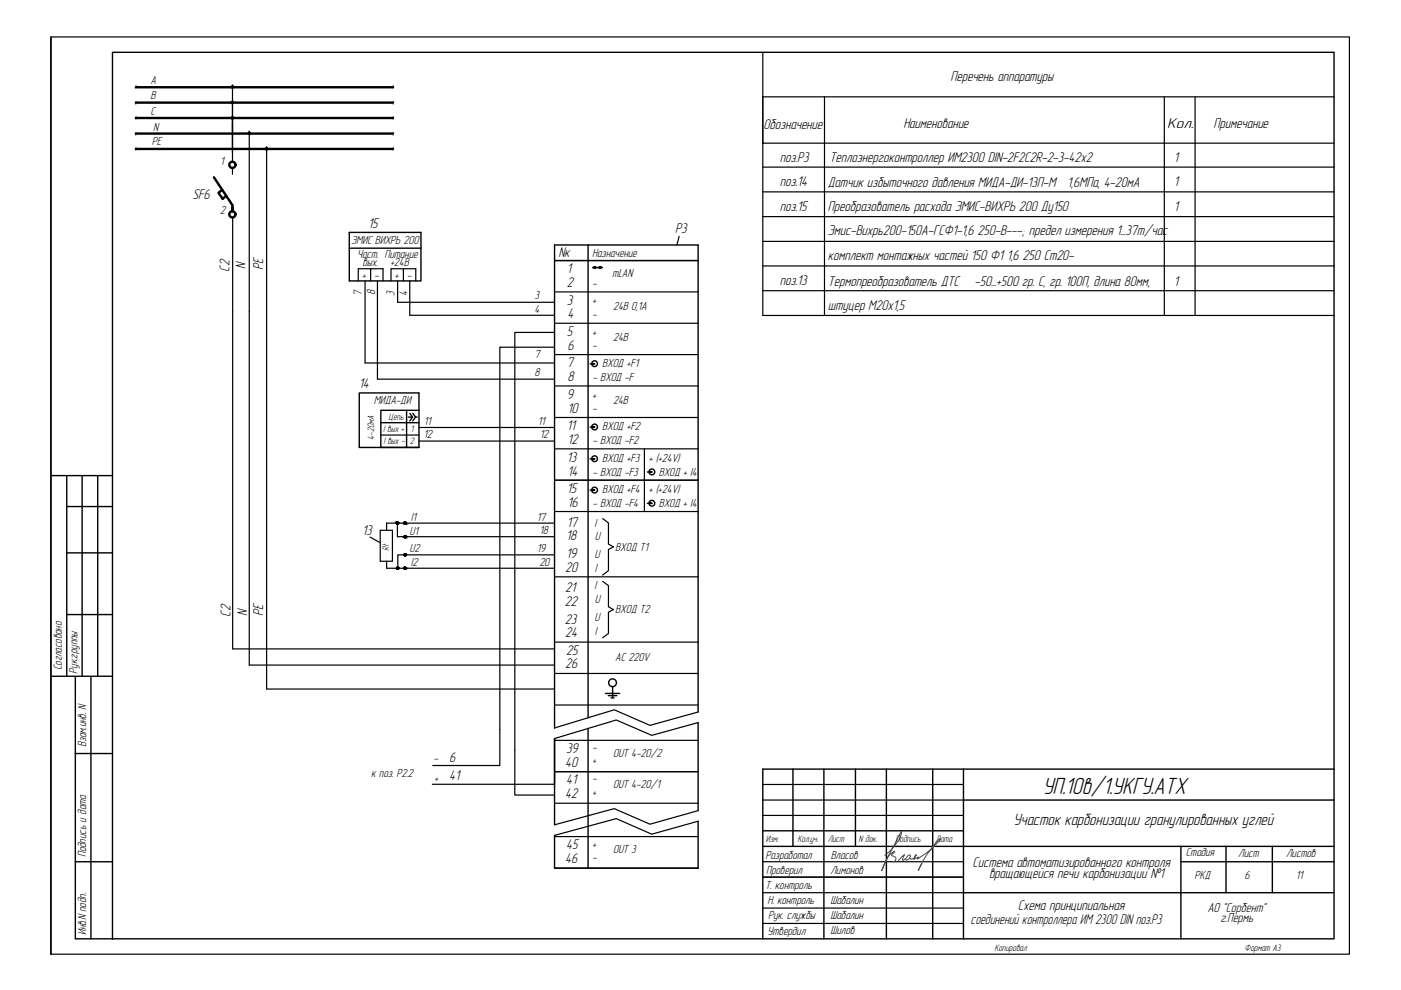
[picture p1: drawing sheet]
<svg xmlns="http://www.w3.org/2000/svg" width="297mm" height="210mm" viewBox="0 0 297 210" stroke-linecap="round" stroke-linejoin="round" font-family="sans-serif">
<!-- layer: 0 -->
<g fill="none" stroke="#000" stroke-width=".25">
<path d="M10.8 7.9v194.4h275.3v-194.5h-275.3v194.5v-194.3M161.7 11.1v19.3M52.8 28.3v112.7h64.8M56.5 31.6v114.5h61.1M161.7 20.5h121.1M161.7 35.4h121.1M174.8 20.5v46.4M246.9 20.5v46.4M253.4 20.5v46.4M282.8 30.4h-121.1v36.5h121.1M49.3 46.1v91.5h68.3M117.6 55.2h30.4"/>
<path d="M144 50.1l-.5 1.8M161.7 51.2h121.1M161.7 56.4h121.1M161.7 45.9h121.1M161.7 40.7h121.1M77.4 77h40.2M84.3 64.1h33.3M86.9 66.8h30.7M117.6 70.5h-8.5v98.1h8.5M117.6 73.6h-11.6v88.7h-14.2M117.6 61.9h30.4M117.6 68.5h30.4"/>
<path d="M117.6 75.2h30.4M161.7 61.6h121.1M80 80.4h37.6M80.7 92.2h8.1M88.8 93.5h28.8M88.8 90.6h28.8M117.6 81.8h30.4M117.6 88.5h30.4M117.6 95.2h30.4M136.6 95.2v13.3M78.5 113.9l2.1 1.2M80.6 112.4h2.6v6.6h-2.6z"/>
<path d="M82 119v1.5h35.6M84.3 110.9v2.9h33.3M117.6 117.6h-33.3v2.9M117.6 101.8h30.4M117.6 108.5h30.4M117.6 110.9h-35.6v1.5M127.8 109.9l1.2 1v4.5l1.1 .6-1.1 .5v4.5l-1.2 .9M117.6 122.3h30.4M117.6 136.1h30.4M127.8 123.3l1.2 .9v4.5l1.1 .5-1.1 .6v4.5l-1.2 .9M117.6 142.8h30.4M117.6 149.5h30.4"/>
<path d="M117.6 157h30.4M148 151l-10.2 2.8-7.6-3.3-12.6 3.8M148 153.2l-9.8 2.7-7.5-3.2-13.1 3.9M91.7 166.3h25.9M117.6 163.6h30.4M117.6 170.3h30.4M117.6 177.4h30.4M148 171.9l-10.2 2.9-7.6-3.3-12.6 3.4M148 174.1l-9.8 2.8-7.5-3.3-13.1 3.5M161.7 166.3h42.6M161.7 172.9h42.6M161.7 169.6h42.6"/>
<path d="M117.6 184.1h30.4M161.7 195.8h42.6M161.7 192.5h42.6M161.7 186h42.6M161.7 189.3h42.6M161.7 182.7h42.6"/>
<circle cx="84.2" cy="110.9" r=".23"/>
<circle cx="85.9" cy="110.9" r=".23"/>
<circle cx="85.9" cy="117.6" r=".23"/>
<circle cx="85.9" cy="113.8" r=".23"/>
<circle cx="84.3" cy="120.5" r=".23"/>
<circle cx="85.9" cy="120.5" r=".23"/>
</g>
<g fill="none" stroke="#000" stroke-width=".3">
<path d="M23.8 11.1h259v188h-259zM117.6 55.2h30.4M124.7 51.9v100.3M125.7 56.7l.5 .2M126.2 56.5l-.5 .2h1.7M127.1 56.5l.6 .2h-1.7M127.7 56.7l-.6 .2M125.1 77.1h1l-.6-.1v.3l.6-.2M125.5 76.9a.61 .61 0 0 1 .9-.3 .61 .61 0 0 1 0 1 .61 .61 0 0 1-.9-.3M76.2 83.3h12.6v11.6h-12.6zM80.7 89.6h8.1M86.2 87v7.9"/>
<path d="M86.6 88.4h.9M86.9 87.6l.6 .8-.6 .8M87.5 87.6l.6 .8-.6 .8M88.1 88.4h.3M88.8 87h-8.1v7.9M125.1 90.6h1l-.6-.1v.2l.6-.1M125.1 97.3h1l-.6-.1v.2l.6-.1M125.5 90.3a.61 .61 0 0 1 .9-.3 .61 .61 0 0 1 0 1 .61 .61 0 0 1-.9-.3M125.5 97.1a.61 .61 0 0 1 .9-.3 .61 .61 0 0 1 0 1 .61 .61 0 0 1-.9-.3M137.6 99.8a.61 .61 0 0 1 1-.2 .61 .61 0 0 1 0 .9 .61 .61 0 0 1-1-.2M125.1 103.9h1l-.6-.1v.3l.6-.2M125.5 103.7a.61 .61 0 0 1 .9-.3 .61 .61 0 0 1 0 1 .61 .61 0 0 1-.9-.3"/>
<path d="M137.3 100.1h.9l-.5-.2v.3l.5-.1M137.3 106.7h.9l-.5-.1v.2l.5-.1M137.6 106.5a.61 .61 0 0 1 1-.3 .61 .61 0 0 1 0 1 .61 .61 0 0 1-1-.3M117.6 156.6v18.3M124.7 154.4v29.7M129 147.5h1.8M129.6 148h.6M129.9 145.6v1.4h-1.5M131.4 147h-1.5v1M148 151v-99.1h-30.4v102.4M148 153.2v18.7M148 174.1v10h-30.4v-7"/>
<path d="M161.7 179.5h121.1M161.7 176.1h42.6M168.1 163.1v16.4M174.7 163.1v36M181.4 163.1v16.4M187.9 163.1v36M197.8 163.1v36M204.3 163.1v36M204.3 169.6h78.5M250.4 179.5v19.6M259.9 179.5v9.8M269.8 179.5v9.8"/>
<path d="M282.8 163.1h-121.1v36M204.3 189.3h78.5M250.4 182.7h32.4"/>
<circle cx="129.9" cy="144.8" r=".83"/>
</g>
<!-- layer: MAIN -->
<path d="M10.8 100.8h13M14.2 100.8v42.6M14.2 107.4h9.6M14.2 117.2h9.6M17.4 100.8v42.6M20.7 100.8v42.6M14.2 130.3h9.6M10.8 143.4h13M16 143.4v55.7h7.8M16 159.8h7.8M19.3 143.4v55.7M16 182.7h7.8" fill="none" stroke="#000" stroke-width=".3"/>
<!-- layer: 0 -->
<path d="M10.8 8v194.3" fill="none" stroke="#545454" stroke-width=".25"/>
<!-- layer: MAIN -->
<g fill="none" stroke="#000" stroke-width=".51">
<path d="M28.8 18.5h54.5M28.8 28.3h54.5M28.8 25h54.5M28.8 31.6h54.5M28.8 21.8h54.5M45.4 37.6l3.9 5.9v1.3v-.6M47.1 40.2l-.8 .7 .9 1.3 .8-.7"/>
<circle cx="49.3" cy="34.9" r=".66"/>
<circle cx="49.3" cy="45.4" r=".66"/>
</g>
<path d="M49.3 18.2h.1M49.3 18.5v15.8M49.3 24.8h.1M49.3 21.5h.1M49.3 35.6v1.4M52.8 28h.1M56.5 31.3h.1" fill="none" stroke="#000" stroke-width=".25"/>
<!-- layer: 0 -->
<g fill="none" stroke="#000" stroke-width=".51">
<circle cx="49.3" cy="18.4" r=".15"/>
<circle cx="49.3" cy="25" r=".15"/>
<circle cx="49.3" cy="21.7" r=".15"/>
<circle cx="52.8" cy="28.3" r=".15"/>
<circle cx="56.5" cy="31.6" r=".15"/>
</g>
<path d="M187.6 181.4a8.6 8.6 0 0 0 3.5-5v-.2l-2.7 5.2-1.4 3.1a9.4 9.4 0 0 1 2-3.6l.7-.4-.3 .4a.34 .34 0 0 0-.3 .5 .68 .68 0 0 1 .7 .3 .68 .68 0 0 1 0 .8l-.5 .2M192.2 181.9l.2-.4a.33 .33 0 0 1 .3-.2 .33 .33 0 0 1 .3 .1 .87 .87 0 0 1-.9 .9v-.2h-.1a.42 .42 0 0 1-.6 .3l.4-1.2-.6 .4-.8 .9M192.9 181.9a.25 .25 0 0 0 .2 .3 .25 .25 0 0 0 .3-.1l.4-.2 .5-.5-.1-.2-.5 1 .6-.3M194.4 181.9l.3-.2-.2 .4 .7-.4a18.1 18.1 0 0 0 4.1-3.5l.1-.3a.83 .83 0 0 0-.8 .5l-2.5 3.4-1.4 2.8 .8-1.4" fill="none" stroke="#2e00b8" stroke-width=".21"/>
<path d="M74.1 49.3h15.2v10.3h-15.2zM74.1 52.6h15.2" fill="none" stroke="#000" stroke-width=".3"/>
<path d="M77.4 59.6v17.4M78.6 59.6v-2.6h2.6v2.6M78.6 57h-2.6v2.6M80 59.6v20.8M84.3 59.6v4.5M85.5 57h-2.6v2.6M85.5 59.6v-2.6h2.7v2.6M86.9 59.6v7.2" fill="none" stroke="#000" stroke-width=".25"/>
<!-- layer: 0 -->
<g fill="#000" stroke="#000" stroke-width=".21">
<path d="M84.1 111.1h.3zM84.1 110.7h.3zM85.8 111.2h.2zM84.3 120.7h.1zM85.8 120.7h.2z"/>
<path d="M84.2 110.7h.1zM84.2 110.7h.1z"/>
<path d="M84.2 110.7h.2zM84.1 110.7h.3zM84.1 110.7h.3z"/>
<path d="M84.2 111.2h.1zM84.2 111.2h.1z"/>
<path d="M84.1 110.7h.3zM84.1 110.7h.3z"/>
<path d="M84.1 111.1h.3zM84.1 111.1l.2 .1z"/>
<path d="M84.1 110.7l.4 .1zM84.1 110.7l.4 .1z"/>
<path d="M84.1 111.1h.3zM84.1 111.1h.3zM84.1 111.1h.3z"/>
<path d="M84 110.8h.5zM84 110.8h.5z"/>
<path d="M84 110.8l.5 .1zM84 110.9h.5z"/>
<path d="M84 111h.5zM84 111h.5z"/>
<path d="M84 111h.5zM84 111l.4 .1z"/>
<path d="M84 110.9h.5zM84 110.9h.5z"/>
<path d="M84 110.9l.5 .1zM84 110.9l.5 .1z"/>
<path d="M84 111h.5zM84 111h.5z"/>
<path d="M85.8 110.7h.2zM85.8 110.7h.2z"/>
<path d="M85.9 113.5h.1zM85.8 113.5h.2z"/>
<path d="M85.9 117.4h.1zM85.8 117.4h.2z"/>
<path d="M85.8 110.7h.2zM85.7 110.7h.3z"/>
<path d="M85.8 111.1h.2zM85.8 111.1l.2 .1z"/>
<path d="M85.8 113.5l.2 .1zM85.8 113.6h.2z"/>
<path d="M85.8 114h.2zM85.8 114h.2z"/>
<path d="M85.8 117.4h.2zM85.8 117.4h.2z"/>
<path d="M85.8 117.9h.2zM85.8 117.9h.2z"/>
<path d="M85.7 110.7h.4zM85.7 110.7h.4z"/>
<path d="M85.7 111.1h.3zM85.7 111.1h.3z"/>
<path d="M85.8 113.6h.3zM85.7 113.6h.4z"/>
<path d="M85.8 114h.2zM85.8 114h.2z"/>
<path d="M85.8 117.4h.3zM85.8 117.4h.3z"/>
<path d="M85.8 117.9h.2zM85.8 117.9h.2z"/>
<path d="M85.7 110.7l.4 .1zM85.7 110.7l.4 .1z"/>
<path d="M85.7 111.1h.4zM85.7 111.1h.3z"/>
<path d="M85.7 113.6h.4zM85.7 113.6h.4z"/>
<path d="M85.7 113.6l.4 .1zM85.7 113.6l.4 .1z"/>
<path d="M85.7 114h.4zM85.7 114h.3z"/>
<path d="M85.7 117.4l.4 .1zM85.7 117.4l.4 .1z"/>
<path d="M85.7 117.5h.4zM85.7 117.5h.4zM85.7 117.5h.4zM85.7 117.5h.4z"/>
<path d="M85.7 117.8h.4zM85.7 117.8l.3 .1z"/>
<path d="M85.7 110.8h.4zM85.7 110.8h.4z"/>
<path d="M85.7 110.8l.4 .1zM85.7 110.8l.4 .1z"/>
<path d="M85.7 110.9h.4zM85.7 110.9h.4z"/>
<path d="M85.7 110.9l.4 .1zM85.7 110.9l.4 .1z"/>
<path d="M85.7 111h.4zM85.7 111h.4z"/>
<path d="M85.7 111h.4zM85.7 111h.4z"/>
<path d="M85.7 111h.4zM85.7 111l.4 .1z"/>
<path d="M85.7 113.7h.4zM85.7 113.7h.4z"/>
<path d="M85.7 113.7h.5zM85.7 113.7h.5z"/>
<path d="M85.7 113.9h.4zM85.7 113.9h.4z"/>
<path d="M85.7 113.9h.4zM85.7 113.9l.4 .1zM85.7 114h.4zM85.7 114h.4z"/>
<path d="M85.7 117.5l.5 .1zM85.7 117.5l.5 .1z"/>
<path d="M85.7 117.7l.4 .1zM85.7 117.7l.4 .1z"/>
<path d="M85.7 117.8h.4zM85.7 117.8h.4zM85.7 117.8h.4zM85.7 117.8h.4z"/>
<path d="M85.7 113.7l.5 .1zM85.7 113.7l.5 .1z"/>
<path d="M85.7 113.8h.5zM85.7 113.8h.5z"/>
<path d="M85.7 113.8h.5zM85.7 113.8l.4 .1z"/>
<path d="M85.7 117.6h.5zM85.7 117.6h.5z"/>
<path d="M85.7 117.6l.5 .1zM85.7 117.6l.5 .1z"/>
<path d="M85.7 117.7h.5zM85.7 117.7h.4z"/>
<path d="M84.3 120.3h.2zM84.2 120.3h.3z"/>
<path d="M84.2 120.3h.3zM84.2 120.3h.3z"/>
<path d="M84.2 120.7h.3zM84.2 120.7h.3z"/>
<path d="M84.2 120.7h.3zM84.2 120.7h.2z"/>
<path d="M84.2 120.3h.3zM84.2 120.3h.3z"/>
<path d="M84.2 120.3l.4 .1zM84.2 120.3l.4 .1z"/>
<path d="M84.2 120.7h.3zM84.2 120.7h.3z"/>
<path d="M84.1 120.4h.5zM84.1 120.4h.5z"/>
<path d="M84.1 120.4h.5zM84.1 120.4h.5z"/>
<path d="M84.1 120.6h.5zM84.1 120.6h.5z"/>
<path d="M84.1 120.6h.5zM84.1 120.6l.4 .1z"/>
<path d="M84.1 120.4l.5 .1zM84.1 120.4l.5 .1z"/>
<path d="M84.1 120.5h.5zM84.1 120.5h.5z"/>
<path d="M84.1 120.5h.5zM84.1 120.5l.5 .1z"/>
<path d="M85.8 120.3h.2zM85.8 120.3h.2z"/>
<path d="M85.8 120.3h.2zM85.8 120.3h.2z"/>
<path d="M85.8 120.7h.2zM85.8 120.7h.2z"/>
<path d="M85.7 120.3h.4zM85.7 120.3h.4z"/>
<path d="M85.7 120.7h.3zM85.7 120.7h.3z"/>
<path d="M85.7 120.3l.4 .1zM85.7 120.3l.4 .1z"/>
<path d="M85.7 120.7h.4zM85.7 120.7h.3z"/>
<path d="M85.7 120.4h.4zM85.7 120.4h.4z"/>
<path d="M85.7 120.4h.4zM85.7 120.4h.4z"/>
<path d="M85.7 120.4l.4 .1zM85.7 120.4l.4 .1z"/>
<path d="M85.7 120.5h.4zM85.7 120.5h.4z"/>
<path d="M85.7 120.5l.4 .1zM85.7 120.5l.4 .1z"/>
<path d="M85.7 120.6h.4zM85.7 120.6h.4z"/>
<path d="M85.7 120.6h.4zM85.7 120.6l.4 .1z"/>
</g>
<text font-size="5.1" x="221.1" y="168.4">УП.10в/1.УКГУ.АТХ</text>
<text font-size="3.6" x="214.9" y="174.9">Участок карбонизации гранулированных углей</text>
<g font-size="3.1">
<text x="201.5" y="17.3">Перечень аппаратуры</text>
<text x="161.9" y="27.3">Обозначение</text>
<text x="191.5" y="27.1">Наименование</text>
<text x="247.5" y="27.1">Кол.</text>
<text x="257.3" y="27.1">Примечание</text>
<text x="165.4" y="34.3">поз.Р3</text>
<text x="175.9" y="34.3">Теплоэнергоконтроллер ИМ2300 DIN-2F2C2R-2-3-42x2</text>
<text x="248.9" y="34.3">1</text>
<text x="165.4" y="39.5">поз.14</text>
<text x="175.5" y="39.7">Датчик избыточного давления МИДА-ДИ-13П-М</text>
<text x="226.3" y="39.7">1,6МПа, 4-20мА</text>
<text x="248.9" y="39.5">1</text>
<text x="40.8" y="42.2">SF6</text>
<text x="165.4" y="44.8">поз.15</text>
<text x="175.5" y="44.7">Преобразователь расхода ЭМИС-ВИХРЬ 200 Ду150</text>
<text x="248.9" y="44.8">1</text>
<text x="78.1" y="48.4">15</text>
<text x="143.1" y="49.4">Р3</text>
<text x="175.5" y="49.9">Эмис-Вихрь200-150А-ГСФ1-1,6 250-В---; предел измерения 1...37т/час</text>
<text x="48.7" y="57.6" transform="rotate(-90 48.7 57.6)">С2</text>
<text x="52.1" y="57" transform="rotate(-90 52.1 57)">N</text>
<text x="55.8" y="57.3" transform="rotate(-90 55.8 57.3)">РЕ</text>
<text x="118.4" y="54.5">Nк</text>
<text x="120.2" y="58">1</text>
<text x="175.5" y="55.2">комплект монтажных частей 150 Ф1 1,6 250 Ст20-</text>
<text x="120.2" y="60.8">2</text>
<text x="120.2" y="64.6">3</text>
<text x="165.4" y="60.5">поз.13</text>
<text x="175.5" y="60.5">Термопреобразователь ДТС</text>
<text x="175.5" y="65.7">штуцер М20х1,5</text>
<text x="206.6" y="60.5">-50...+500 гр. С, гр. 100П, длина 80мм,</text>
<text x="248.9" y="60.5">1</text>
<text x="120.2" y="71.2">5</text>
<text x="120.3" y="67.5">4</text>
<text x="120.2" y="77.9">7</text>
<text x="120.3" y="74.1">6</text>
<text x="76.1" y="82.3">14</text>
<text x="120.3" y="80.8">8</text>
<text x="120.2" y="84.5">9</text>
<text x="120.3" y="87.5">10</text>
<text x="120.2" y="91.2">11</text>
<text x="120.3" y="94.1">12</text>
<text x="120.2" y="98">13</text>
<text x="120.3" y="100.8">14</text>
<text x="120.2" y="104.6">15</text>
<text x="120.3" y="107.5">16</text>
<text x="76.8" y="113.5">13</text>
<text x="120.2" y="111.7">17</text>
<text x="120.1" y="114.6">18</text>
<text x="120.1" y="118.4">19</text>
<text x="119.8" y="121.2">20</text>
<text x="119.8" y="125.5">21</text>
<text x="48.9" y="130.8" transform="rotate(-90 48.9 130.8)">С2</text>
<text x="52.4" y="130.6" transform="rotate(-90 52.4 130.6)">N</text>
<text x="55.8" y="130.6" transform="rotate(-90 55.8 130.6)">РЕ</text>
<text x="119.7" y="128.4">22</text>
<text x="119.7" y="132.2">23</text>
<text x="119.8" y="135.1">24</text>
<text x="119.8" y="141.7">26</text>
<text x="120.1" y="138.9">25</text>
<text x="95.3" y="161.5">6</text>
<text x="120.1" y="159.7">39</text>
<text x="95.3" y="165.4">41</text>
<text x="119.8" y="162.6">40</text>
<text x="120.1" y="166.3">41</text>
<text x="119.8" y="169.2">42</text>
<text x="119.8" y="183">46</text>
<text x="120.1" y="180.1">45</text>
<text x="206.2" y="183.8">Система автоматизированного контроля</text>
<text x="209.7" y="186.2">вращающейся печи карбонизации №1</text>
<text x="205.8" y="195.9">соединений контроллера ИМ 2300 DIN поз.Р3</text>
<text x="215.8" y="192.9">Схема принципиальная</text>
</g>
<g font-size="2.9">
<text x="256" y="193.4">АО &quot;Сорбент&quot;</text>
<text x="258.8" y="195.6">г.Пермь</text>
</g>
<g font-size="2.6">
<text x="31.9" y="17.8">А</text>
<text x="29.4" y="22.4" transform="rotate(-90 29.4 22.4)">~</text>
<text x="29.4" y="19.1" transform="rotate(-90 29.4 19.1)">~</text>
<text x="31.9" y="21">В</text>
<text x="84" y="22.4" transform="rotate(-90 84 22.4)">~</text>
<text x="84" y="19.1" transform="rotate(-90 84 19.1)">~</text>
<text x="29.4" y="29" transform="rotate(-90 29.4 29)">~</text>
<text x="29.4" y="25.7" transform="rotate(-90 29.4 25.7)">~</text>
<text x="31.9" y="24.3">С</text>
<text x="32.4" y="27.7">N</text>
<text x="84" y="29" transform="rotate(-90 84 29)">~</text>
<text x="84" y="25.7" transform="rotate(-90 84 25.7)">~</text>
<text x="29.4" y="32.2" transform="rotate(-90 29.4 32.2)">~</text>
<text x="32.2" y="30.7">РЕ</text>
<text x="46.7" y="35">1</text>
<text x="84" y="32.2" transform="rotate(-90 84 32.2)">~</text>
<text x="46.7" y="45.5">2</text>
<text x="74.4" y="51.8">ЭМИС ВИХРЬ 200</text>
<text x="75.7" y="54.7">Част. Питание</text>
<text x="76.7" y="59.1">+</text>
<text x="76.8" y="56.5">вых.</text>
<text x="79.3" y="59.1">-</text>
<text x="82.7" y="56.5">+24В</text>
<text x="83.7" y="59.1">+</text>
<text x="86.3" y="59.1">-</text>
<text x="125.6" y="54.4">Назначение</text>
<text x="129.8" y="58.8">mLAN</text>
<text x="76.7" y="62.7" transform="rotate(-90 76.7 62.7)">7</text>
<text x="79.5" y="62.5" transform="rotate(-90 79.5 62.5)">8</text>
<text x="83.6" y="62.7" transform="rotate(-90 83.6 62.7)">3</text>
<text x="86.4" y="62.7" transform="rotate(-90 86.4 62.7)">4</text>
<text x="113.3" y="63.5">3</text>
<text x="125.6" y="60.7">-</text>
<text x="125.6" y="64.5">+</text>
<text x="130" y="65.7">24В 0,1А</text>
<text x="113.3" y="66.4">4</text>
<text x="125.6" y="67.4">-</text>
<text x="125.6" y="71.2">+</text>
<text x="113.3" y="76">7</text>
<text x="125.6" y="74">-</text>
<text x="127.7" y="77.9">ВХОД +F1</text>
<text x="130" y="72.4">24В</text>
<text x="113.3" y="79.7">8</text>
<text x="125.6" y="80.8">- ВХОД -F</text>
<text x="79.3" y="85.6">МИДА-ДИ</text>
<text x="125.6" y="84.5">+</text>
<text x="125.6" y="87.3">-</text>
<text x="130" y="85.7">24В</text>
<text x="89.8" y="93">12</text>
<text x="89.8" y="90.1">11</text>
<text x="114" y="90.1">11</text>
<text x="114.5" y="93">12</text>
<text x="125.6" y="94.1">- ВХОД -F2</text>
<text x="127.7" y="91.1">ВХОД +F2</text>
<text x="125.6" y="100.8">- ВХОД -F3</text>
<text x="127.7" y="97.9">ВХОД +F3</text>
<text x="137.5" y="97.9">+ (+24V)</text>
<text x="139.7" y="100.8">ВХОД + I4</text>
<text x="125.6" y="107.5">- ВХОД -F4</text>
<text x="127.7" y="104.5">ВХОД +F4</text>
<text x="137.5" y="104.5">+ (+24V)</text>
<text x="139.7" y="107.5">ВХОД + I4</text>
<text x="86.8" y="113.4">U1</text>
<text x="87.1" y="110.4">I1</text>
<text x="113.8" y="110.4">17</text>
<text x="114.4" y="113.2">18</text>
<text x="126" y="111.6">I</text>
<text x="86.8" y="117.1">U2</text>
<text x="87.1" y="120">I2</text>
<text x="113.8" y="117.1">19</text>
<text x="114.4" y="119.9">20</text>
<text x="126" y="118.3">U</text>
<text x="126.1" y="114.6">U</text>
<text x="130.4" y="116.8">ВХОД Т1</text>
<text x="126" y="124.9">I</text>
<text x="126.1" y="121.2">I</text>
<text x="126" y="131.6">U</text>
<text x="126.1" y="127.9">U</text>
<text x="130.4" y="130">ВХОД Т2</text>
<text x="126.1" y="134.5">I</text>
<text x="13.1" y="142.1" transform="rotate(-90 13.1 142.1)">Согласовано</text>
<text x="16.4" y="142.9" transform="rotate(-90 16.4 142.9)">Рук.группы</text>
<text x="130.4" y="140.1">АС 220V</text>
<text x="18.3" y="158.5" transform="rotate(-90 18.3 158.5)">Взам.инв. N</text>
<text x="91.9" y="161.6">-</text>
<text x="125.6" y="159.2">-</text>
<text x="130" y="160.4">OUT 4-20/2</text>
<text x="78.7" y="164.7">к поз. Р2.2</text>
<text x="92" y="165.8">+</text>
<text x="125.6" y="165.9">-</text>
<text x="125.6" y="162">+</text>
<text x="130" y="167.1">OUT 4-20/1</text>
<text x="125.6" y="168.7">+</text>
<text x="125.6" y="179.7">+</text>
<text x="18.3" y="181.8" transform="rotate(-90 18.3 181.8)">Подпись и дата</text>
<text x="125.6" y="182.5">-</text>
<text x="130" y="180.9">OUT 3</text>
<text x="162.3" y="182.1">Разработал</text>
<text x="162.4" y="185.3">Проверил</text>
<text x="176.1" y="185.3">Лимонов</text>
<text x="176.1" y="182">Власов</text>
<text x="251.4" y="181.5">Стадия</text>
<text x="262.5" y="181.7">Лист</text>
<text x="272.7" y="181.7">Листов</text>
<text x="162.2" y="188.4">Т. контроль</text>
<text x="162.7" y="191.7">Н. контроль</text>
<text x="176.1" y="191.6">Шабалин</text>
<text x="253.3" y="186.4">РКД</text>
<text x="263.9" y="186.4">6</text>
<text x="274.7" y="186.4">11</text>
<text x="162.9" y="194.9">Рук. службы</text>
<text x="176.1" y="194.9">Шабалин</text>
<text x="18.3" y="198.3" transform="rotate(-90 18.3 198.3)">Инв.N подп.</text>
<text x="162.7" y="198.2">Утвердил</text>
<text x="176.1" y="198.1">Шилов</text>
</g>
<g font-size="2.1">
<text x="82.4" y="89.1">Цепь</text>
<text x="79.3" y="93.2" transform="rotate(-90 79.3 93.2)">4-20мА</text>
<text x="81.3" y="91.6">I вых +</text>
<text x="81.3" y="94.2">I вых -</text>
<text x="86.9" y="94.2">2</text>
<text x="87" y="91.6">1</text>
<text x="82.5" y="116.8" transform="rotate(-90 82.5 116.8)">Rt</text>
<text x="162.4" y="178.4">Изм.</text>
<text x="169.1" y="178.5">Кол.уч.</text>
<text x="175.5" y="178.5">Лист</text>
<text x="182" y="178.4">N док.</text>
<text x="189.9" y="178.5">Подпись</text>
<text x="198.4" y="178.4">Дата</text>
<text x="210.8" y="201.7">Копировал</text>
<text x="263.9" y="201.7">Формат A3</text>
</g>
</svg>
